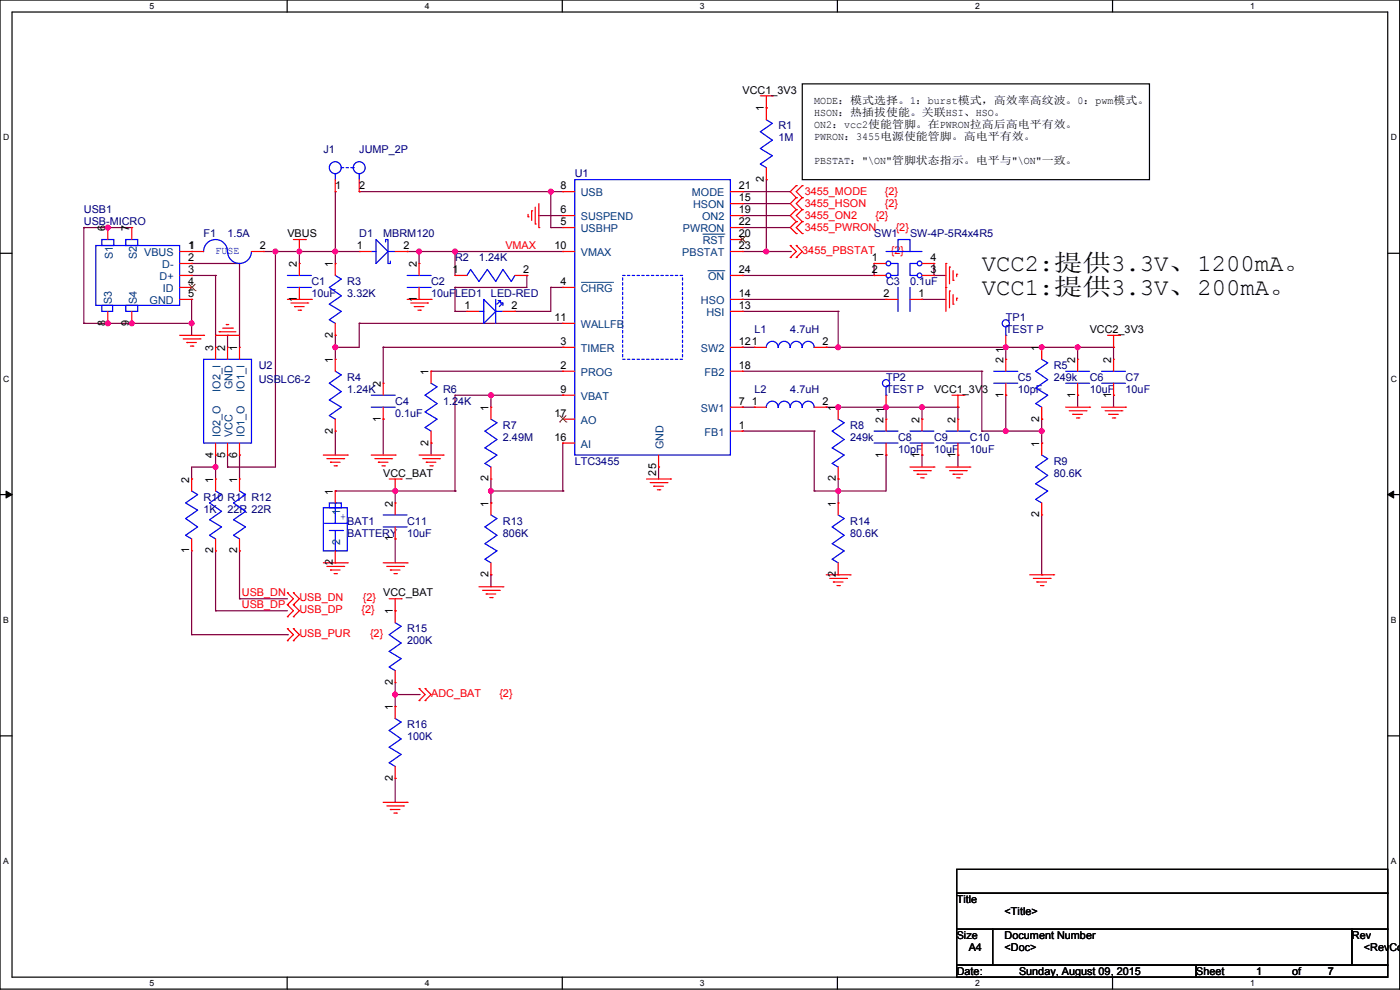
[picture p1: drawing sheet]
<svg xmlns="http://www.w3.org/2000/svg" width="297mm" height="210mm" viewBox="0 0 297 210" stroke-linecap="round" stroke-linejoin="round" font-family="sans-serif">
<path d="M0 0h296.9v209.8h-296.9zM2.6 2.6h291.8v204.7h-291.8z" fill="none" stroke="#000" stroke-width=".25"/>
<g fill="#fff">
<path d="M31.7 .3h1v2h-1z"/>
<path d="M31.7 207.5h1v2.1h-1z"/>
</g>
<path d="M60.9 0v2.6M60.9 207.3v2.5" fill="none" stroke="#000" stroke-width=".25"/>
<g fill="#fff">
<path d="M90.1 .3h1v2h-1z"/>
<path d="M90.1 207.5h1v2.1h-1z"/>
</g>
<path d="M119.3 0v2.6M119.3 207.3v2.5" fill="none" stroke="#000" stroke-width=".25"/>
<g fill="#fff">
<path d="M148.5 .3h1v2h-1z"/>
<path d="M148.5 207.5h1v2.1h-1z"/>
</g>
<path d="M177.7 0v2.6M177.7 207.3v2.5" fill="none" stroke="#000" stroke-width=".25"/>
<g fill="#fff">
<path d="M206.8 .3h1v2h-1z"/>
<path d="M206.8 207.5h1v2.1h-1z"/>
</g>
<path d="M236 0v2.6M236 207.3v2.5" fill="none" stroke="#000" stroke-width=".25"/>
<g fill="#fff">
<path d="M265.2 .3h1v2h-1z"/>
<path d="M265.2 207.5h1v2.1h-1z"/>
<path d="M.6 28.1h1.4v2.1h-1.4z"/>
<path d="M295 28.1h1.3v2.1h-1.3z"/>
<path d="M.6 79.3h1.4v2.1h-1.4z"/>
<path d="M295 79.3h1.3v2.1h-1.3z"/>
</g>
<path d="M0 53.7h2.6M294.4 53.7h2.5" fill="none" stroke="#000" stroke-width=".25"/>
<g fill="#fff">
<path d="M.6 130.5h1.3v2h-1.3z"/>
<path d="M295 130.5h1.2v2h-1.2z"/>
</g>
<path d="M0 104.9h2.6M294.4 104.9h2.5" fill="none" stroke="#000" stroke-width=".25"/>
<path d="M1.3 104.2l1.3 .7-1.3 .7zM294.4 104.9l1.3-.7v1.4z" fill="#000" stroke="#000" stroke-width=".21"/>
<g fill="#fff">
<path d="M.6 181.7h1.3v2h-1.3z"/>
<path d="M295 181.7h1.2v2h-1.2z"/>
</g>
<path d="M170.2 17.8h73.7v20.3h-73.7zM0 156.1h2.6M294.4 156.1h2.5M203 184.4h91.4v5.1h-91.4zM203 189.5h91.4v7.6h-91.4zM203 197.1h7.6v7.6h-7.6zM210.6 197.1h76.2v7.6h-76.2zM286.8 197.1h7.6v7.6h-7.6zM203 204.7h50.8v2.6h-50.8zM253.8 204.7h40.6v2.6h-40.6z" fill="none" stroke="#000" stroke-width=".25"/>
<g fill="none" stroke="#800040" stroke-width=".25">
<path d="M162.6 38.1h.1M162.6 38.1v15.3M17.8 48.3h.1M17.8 48.3h10.2M17.8 48.3v20.3M22.9 48.3h.1M40.7 55.9h.1M40.7 58.4h.1M40.7 55.9h10.1M40.7 58.4h5M45.7 58.4h.1M45.7 58.4v15.3"/>
<path d="M50.8 55.9h.1M50.8 55.9v17.8M55.9 53.4h20.3M58.4 53.4h.1M58.4 53.4v45.7h-10.1M63.5 53.4h.1M63.5 53.4v2.5M71.1 53.4h.1M71.1 40.7h.1M71.1 40.7v15.2M76.2 40.7h.1M76.2 40.7h43.2"/>
<path d="M86.4 53.4h.1M86.4 53.4h33M88.9 53.4h.1M88.9 53.4v2.5M96.5 53.4h.1M96.5 53.4v5M111.8 58.4h.1M111.8 58.4v2.6h-15.3M114.3 45.7h.1M114.3 45.7h5.1M116.9 48.3h.1M116.9 40.7h.1"/>
<path d="M116.9 48.3h2.5M116.9 40.7v7.6M157.5 40.7h.1M157.5 45.7h.1M157.5 48.3h.1M157.5 58.4h.1M157.5 43.2h.1M157.5 45.7h10.2M157.5 48.3h10.2M157.5 53.4h10.2M157.5 40.7h10.2M157.5 58.4h27.9"/>
<path d="M157.5 43.2h10.2M162.6 53.4h.1M167.7 53.4h.1M185.4 58.4h.1M185.4 55.9v2.5M198.1 58.4h.1M198.1 58.4h2.6M198.1 55.9v2.5M17.8 68.6h.1M17.8 68.6h22.9M22.9 68.6h.1M28 68.6h.1"/>
<path d="M40.7 63.5h.1M40.7 68.6h.1M40.7 63.5v7.6M48.3 71.1h.1M48.3 71.1v2.6M71.1 73.7h.1M71.1 71.1h.1M71.1 71.1v5.1M76.2 68.6h.1M76.2 68.6h43.2M76.2 68.6v5.1h-5.1M81.3 73.7h.1"/>
<path d="M81.3 73.7h38.1M81.3 73.7v7.6M91.5 78.8h.1M91.5 78.8h27.9M96.5 61h.1M96.5 66.1h.1M96.5 61v5.1M96.5 66.1h2.6M109.2 66.1h.1M116.9 61h.1M116.9 61v5.1h-7.7M116.9 61h2.5"/>
<path d="M157.5 73.7h.1M157.5 66.1h.1M157.5 63.5h.1M157.5 73.7h2.5M157.5 78.8h50.8M157.5 66.1h20.3M157.5 63.5h30.5M175.3 73.7h.1M175.3 73.7h60.9M177.8 66.1h.1M177.8 73.7h.1M177.8 66.1v7.6"/>
<path d="M195.6 63.5h.1M195.6 63.5h5.1M208.3 78.8h.1M208.3 78.8v12.7M213.4 73.7h.1M213.4 73.7v2.5M221 73.7h.1M228.6 73.7h.1M228.6 73.7v2.5M236.2 73.7h.1M236.2 73.7v2.5M45.7 96.5h.1"/>
<path d="M45.7 99.1h.1M45.7 99.1h-5v2.5M45.7 96.5v5.1M48.3 99.1h.1M48.3 96.5h.1M48.3 96.5v2.6M50.8 96.5h.1M50.8 96.5v5.1M71.1 91.5h.1M71.1 91.5v5M81.3 88.9h.1M81.3 88.9v7.6"/>
<path d="M91.5 94h.1M91.5 94v2.5M104.2 83.8h.1M104.2 83.8v2.6M119.4 83.8h.1M119.4 83.8h-22.9v20.4M119.4 94v10.2M139.7 99.1h.1M139.7 99.1v2.5M157.5 86.4h.1M157.5 91.5h.1M157.5 91.5h15.2"/>
<path d="M157.5 86.4h2.5M172.7 91.5h.1M172.7 91.5v12.7M175.3 86.4h.1M175.3 86.4h27.9M177.8 86.4h.1M188 86.4h.1M188 96.5h.1M188 96.5v7.7h-15.3M188 86.4v2.5M195.6 86.4h.1M195.6 96.5h.1"/>
<path d="M195.6 88.9h.1M195.6 86.4v2.5M195.6 96.5v2.6M203.2 86.4h.1M203.2 96.5h.1M203.2 86.4v2.5M203.2 96.5v2.6M208.3 91.5h.1M208.3 91.5h12.7M213.4 91.5h.1M213.4 83.8h.1M213.4 83.8v7.7"/>
<path d="M221 94h.1M221 88.9h.1M221 88.9v5.1M228.6 83.8h.1M228.6 83.8v2.6M236.2 83.8h.1M236.2 83.8v2.6M40.7 101.6h.1M40.7 116.9v17.7M45.7 116.9h.1M45.7 116.9v12.7M50.8 116.9h.1"/>
<path d="M50.8 116.9v10.1M71.1 104.2h.1M71.1 104.2h25.4M83.8 104.2h.1M83.8 114.3h.1M83.8 104.2v2.5M83.8 114.3v5.1M96.5 104.2h.1M104.2 104.2h.1M104.2 106.7h.1M104.2 101.6v5.1M104.2 104.2h15.2"/>
<path d="M119.4 104.2h.1M172.7 104.2h.1M177.8 101.6h.1M177.8 104.2h.1M177.8 101.6v5.1M221 109.2v12.7M40.7 134.6h.1M40.7 134.6h20.3M45.7 129.6h.1M45.7 129.6h15.3M50.8 127h.1M50.8 127h10.2"/>
<path d="M61 134.6h.1M104.2 121.9h.1M104.2 121.9v2.6M221 121.9h.1M83.8 147.3h.1M83.8 149.9h.1M83.8 144.8v5.1M83.8 147.3h5.1M88.9 147.3h.1M83.8 165.1h.1M83.8 165.1v5.1"/>
</g>
<g fill="#f0f" stroke="#f0f" stroke-width=".25">
<circle cx="104.1" cy="104.1" r=".5"/>
<circle cx="22.9" cy="48.3" r=".5"/>
<circle cx="22.9" cy="68.6" r=".5"/>
<circle cx="40.6" cy="68.6" r=".5"/>
<circle cx="27.9" cy="68.6" r=".5"/>
<circle cx="71.1" cy="73.7" r=".5"/>
<circle cx="63.5" cy="53.3" r=".5"/>
<circle cx="71.1" cy="53.3" r=".5"/>
<circle cx="88.9" cy="53.3" r=".5"/>
<circle cx="83.8" cy="104.1" r=".5"/>
<circle cx="116.8" cy="40.6" r=".5"/>
<circle cx="96.5" cy="53.3" r=".5"/>
<circle cx="104.1" cy="83.8" r=".5"/>
<circle cx="45.7" cy="99.1" r=".5"/>
<circle cx="58.4" cy="53.3" r=".5"/>
<circle cx="162.6" cy="53.3" r=".5"/>
<circle cx="188" cy="86.4" r=".5"/>
<circle cx="177.8" cy="86.4" r=".5"/>
<circle cx="177.8" cy="104.1" r=".5"/>
<circle cx="213.4" cy="91.4" r=".5"/>
<circle cx="221" cy="91.4" r=".5"/>
<circle cx="213.4" cy="73.7" r=".5"/>
<circle cx="177.8" cy="73.7" r=".5"/>
<circle cx="195.6" cy="86.4" r=".5"/>
<circle cx="228.6" cy="73.7" r=".5"/>
<circle cx="221" cy="73.7" r=".5"/>
<circle cx="83.8" cy="147.3" r=".5"/>
</g>
<g fill="none" stroke="#f00" stroke-width=".25">
<path d="M71.1 38.1v2.6M76.2 38.1v2.6M161.3 20.3h2.5M162.6 22.9h.1M162.6 38.1h.1M162.6 20.3v5.1M162.6 35.6v2.5M163.8 20.3h.1M168.9 39.4h.1M168.9 39.4l-1.2 1.3 1.2 1.2M170.2 39.4h.1M170.2 39.4l-1.3 1.3 1.3 1.2"/>
<path d="M22.9 48.3h.1M22.9 48.3v2.5M28 48.3h.1M28 48.3v2.5M38.1 58.4h2.6M38.1 53.4h5.1M38.1 55.9h2.6M40.7 53.4h.1M40.7 55.9h.1M40.7 58.4h.1M53.4 53.4h2.5M55.9 53.4h.1"/>
<path d="M62.2 50.8h2.6M63.5 53.4h.1M63.5 55.9h.1M63.5 50.8v2.6M63.5 55.9v2.5M64.8 50.8h.1M71.1 40.7h.1M71.1 55.9h.1M71.1 55.9v2.5M76.2 40.7h.1M76.2 53.4h.1M76.2 53.4h2.6"/>
<path d="M83.8 53.4h2.6M86.4 53.4h.1M88.9 55.9h.1M88.9 55.9v2.5M96.5 58.4h.1M96.5 58.4h2.6M109.2 58.4h2.6M111.8 58.4h.1M112 46h.1M112 45.5v.5M112.8 44.7h.1M112.8 44.7v2"/>
<path d="M113.5 47.5h.1M113.5 44v3.5M114.3 48.3h.1M114.3 43.2v5.1M119.4 40.7h.1M119.4 45.7h.1M119.4 48.3h.1M119.4 53.4h.1M119.4 40.7h2.5M119.4 45.7h2.5M119.4 48.3h2.5M119.4 53.4h2.5"/>
<path d="M155 50.8h2.5M155 58.4h2.5M155 40.7h2.5M155 45.7h2.5M155 48.3h2.5M155 53.4h2.5M155 43.2h2.5M157.5 58.4h.1M157.5 53.4h.1M157.5 50.8h.1M157.5 48.3h.1M157.5 45.7h.1"/>
<path d="M157.5 43.2h.1M157.5 40.7h.1M167.7 54.6h.1M167.7 52.1h.1M167.7 52.1l1.2 1.3-1.2 1.2M168.9 41.9h.1M168.9 44.5h.1M168.9 47h.1M168.9 49.5h.1M168.9 54.6h.1M168.9 52.1h.1M168.9 41.9l-1.2 1.3 1.2 1.3"/>
<path d="M168.9 44.5l-1.2 1.2 1.2 1.3M168.9 47l-1.2 1.3 1.2 1.2M168.9 52.1l1.3 1.3-1.3 1.2M170.2 41.9h.1M170.2 44.5h.1M170.2 47h.1M170.2 49.5h.1M170.2 41.9l-1.3 1.3 1.3 1.3M170.2 44.5l-1.3 1.2 1.3 1.3M170.2 47l-1.3 1.3 1.3 1.2M185.4 55.9h.1M185.4 58.4h.1"/>
<path d="M185.4 58.4h2.6M185.4 55.9h2.6M195.6 58.4h2.5M195.6 55.9h2.5M198.1 55.9h.1M198.1 58.4h.1M200.7 55.9h.1M200.7 55.9v10.2M201.4 56.7h.1M201.4 56.7v3.5M202.2 59.4h.1M202.2 57.4v2"/>
<path d="M203 58.2h.1M203 58.2v.5M22.9 68.6h.1M22.9 66.1v2.5M28 68.6h.1M28 66.1v2.5M38.1 71.1h5.1M38.1 63.5h2.6M38.1 61h2.6M38.9 71.9h3.5M39.6 72.7h.1M39.6 72.7h2.1"/>
<path d="M40.4 73.4h.5M40.7 61h.1M40.7 63.5h.1M40.9 73.4h.1M42.4 71.9h.1M43.2 71.1h.1M45.7 71.1h.1M45.7 73.7h.1M45.7 71.1h5.1M45.7 73.7v2.5M46.5 70.4h.1M46.5 70.4h3.5"/>
<path d="M47.3 69.6h2M48 68.8h.1M48 68.8h.5M48.3 73.7h.1M48.3 73.7v2.5M49.3 69.6h.1M50.8 73.7h.1M50.8 73.7v2.5M61 63.5h5.1M61.7 64.3h3.6M62.5 65h.1M62.5 65h2"/>
<path d="M63.3 65.8h.5M63.5 63.5h.1M63.5 61v2.5M63.8 65.8h.1M65.3 64.3h.1M66.1 63.5h.1M71.1 76.2h.1M71.1 71.1h.1M71.1 68.6v2.5M71.1 76.2v2.6M86.4 63.5h5.1M87.1 64.3h3.6"/>
<path d="M87.9 65h.1M87.9 65h2M88.7 65.8h.5M88.9 63.5h.1M88.9 61v2.5M89.2 65.8h.1M90.7 64.3h.1M91.5 63.5h.1M91.5 78.8h.1M91.5 78.8v2.5M99.1 66.1h.1M99.1 66.1h2.5"/>
<path d="M106.7 66.1h2.5M109.2 66.1h.1M119.4 61h.1M119.4 68.6h.1M119.4 73.7h.1M119.4 78.8h.1M119.4 61h2.5M119.4 68.6h2.5M119.4 73.7h2.5M119.4 78.8h2.5M155 63.5h2.5M155 73.7h2.5"/>
<path d="M155 78.8h2.5M155 66.1h2.5M157.5 78.8h.1M157.5 73.7h.1M157.5 66.1h.1M157.5 63.5h.1M160 73.7h.1M160 73.7h2.6M172.7 73.7h2.6M175.3 73.7h.1M188 63.5h.1M188 63.5h2.5"/>
<path d="M193.1 63.5h2.5M195.6 63.5h.1M200.7 61h.1M201.4 61.7h.1M201.4 61.7v3.6M202.2 64.5h.1M202.2 62.5v2M203 63.3h.1M203 63.3v.5M213.4 76.2h.1M213.4 73.7h.1M213.4 71.1v2.6"/>
<path d="M213.4 76.2v2.6M221 73.7h.1M221 73.7v2.5M228.6 76.2h.1M228.6 76.2v2.6M235 71.1h2.5M236.2 73.7h.1M236.2 76.2h.1M236.2 71.1v2.6M236.2 76.2v2.6M237.5 71.1h.1M45.7 96.5h.1"/>
<path d="M45.7 94v2.5M48.3 96.5h.1M48.3 94v2.5M50.8 96.5h.1M50.8 94v2.5M68.6 96.5h5.1M69.4 97.3h3.5M70.1 98.1h.1M70.1 98.1h2M70.9 98.8h.5M71.1 91.5h.1M71.1 88.9v2.6"/>
<path d="M71.4 98.8h.1M72.9 97.3h.1M73.7 96.5h.1M78.8 96.5h5M79.5 97.3h3.6M80.3 98.1h.1M80.3 98.1h2M81 98.8h.5M81.3 88.9h.1M81.3 81.3h.1M81.3 81.3v2.5M81.3 86.4v2.5"/>
<path d="M81.5 98.8h.1M83.1 97.3h.1M83.8 96.5h.1M88.9 96.5h5.1M89.7 97.3h3.5M90.4 98.1h.1M90.4 98.1h2.1M91.2 98.8h.5M91.5 94h.1M91.5 91.5v2.5M91.7 98.8h.1M93.2 97.3h.1"/>
<path d="M94 96.5h.1M104.2 86.4h.1M104.2 86.4v2.5M104.2 99.1v2.5M119.4 83.8h.1M119.4 88.9h.1M119.4 94h.1M119.4 83.8h2.5M119.4 88.9h2.5M119.4 94h2.5M139.7 99.1h.1M139.7 96.5v2.6"/>
<path d="M155 86.4h2.5M155 91.5h2.5M157.5 91.5h.1M157.5 86.4h.1M160 86.4h.1M160 86.4h2.6M172.7 86.4h2.6M175.3 86.4h.1M177.8 86.4h.1M177.8 86.4v2.5M177.8 99.1v2.5M188 96.5h.1"/>
<path d="M188 88.9h.1M188 86.4h.1M188 83.8v2.6M188 88.9v2.6M188 94v2.5M193.1 99.1h5M193.8 99.8h3.6M195.6 96.5h.1M195.6 88.9h.1M195.6 88.9v2.6M195.6 94v2.5M197.4 99.8h.1"/>
<path d="M198.1 99.1h.1M200.7 99.1h5.1M201.4 99.8h3.6M201.9 83.8h2.6M203.2 86.4h.1M203.2 96.5h.1M203.2 88.9h.1M203.2 83.8v2.6M203.2 88.9v2.6M203.2 94v2.5M204.5 83.8h.1M205 99.8h.1"/>
<path d="M205.8 99.1h.1M213.4 83.8h.1M213.4 81.3v2.5M221 94h.1M221 88.9h.1M221 86.4v2.5M221 94v2.5M226.1 86.4h5.1M226.8 87.1h3.6M227.6 87.9h.1M227.6 87.9h2M228.4 88.7h.5"/>
<path d="M228.6 83.8h.1M228.6 81.3v2.5M228.9 88.7h.1M230.4 87.1h.1M231.2 86.4h.1M233.7 86.4h5.1M234.5 87.1h3.5M235.2 87.9h.1M235.2 87.9h2M236 88.7h.5M236.2 83.8h.1M236.2 81.3v2.5"/>
<path d="M236.5 88.7h.1M238 87.1h.1M238.8 86.4h.1M40.7 116.9h.1M40.7 101.6h.1M40.7 101.6v2.6M40.7 114.3v2.6M45.7 101.6h.1M45.7 116.9h.1M45.7 101.6v2.6M45.7 114.3v2.6M50.8 101.6h.1"/>
<path d="M50.8 116.9h.1M50.8 101.6v2.6M50.8 114.3v2.6M68.6 119.4h5.1M71.1 104.2h.1M71.1 119.4h.1M71.1 104.2v2.5M71.1 116.9v2.5M73.7 119.4h.1M81.3 119.4h5.1M82.6 101.6h2.5M83.8 104.2h.1"/>
<path d="M83.8 114.3h.1M83.8 106.7h.1M83.8 101.6v2.6M83.8 106.7v2.5M83.8 111.8v2.5M85.1 101.6h.1M86.4 119.4h.1M104.2 106.7h.1M104.2 101.6h.1M104.2 106.7v2.5M104.2 119.4v2.5M137.2 101.6h5.1"/>
<path d="M137.9 102.4h3.6M138.7 103.1h.1M138.7 103.1h2M139.5 103.9h.5M140 103.9h.1M141.5 102.4h.1M142.3 101.6h.1M177.8 101.6h.1M177.8 106.7h.1M177.8 106.7v2.5M177.8 119.4v2.5M194.6 100.6h.1"/>
<path d="M194.6 100.6h2M195.3 101.4h.5M195.8 101.4h.1M202.2 100.6h.1M202.2 100.6h2M203 101.4h.5M203.5 101.4h.1M221 109.2h.1M221 106.7v2.5M61 135.9h.1M61 133.4h.1M61 130.8h.1"/>
<path d="M61 128.3h.1M61 125.7h.1M61 133.4l1.2 1.2-1.2 1.3M61 128.3l1.2 1.3-1.2 1.2M61 125.7l1.2 1.3-1.2 1.3M62.2 135.9h.1M62.2 133.4h.1M62.2 130.8h.1M62.2 128.3h.1M62.2 125.7h.1M62.2 133.4l1.3 1.2-1.3 1.3M62.2 128.3l1.3 1.3-1.3 1.2"/>
<path d="M62.2 125.7l1.3 1.3-1.3 1.3M69.4 120.2h3.5M70.1 120.9h.1M70.1 120.9h2M70.9 121.7h.5M71.4 121.7h.1M72.9 120.2h.1M82.1 120.2h3.5M82.6 127h2.5M82.8 120.9h.1M82.8 120.9h2M83.6 121.7h.5"/>
<path d="M83.8 129.6h.1M83.8 127v5.1M84.1 121.7h.1M85.1 127h.1M85.6 120.2h.1M101.6 124.5h5.1M102.4 125.2h3.5M103.1 126h.1M103.1 126h2.1M103.9 126.8h.5M104.2 121.9h.1M104.4 126.8h.1"/>
<path d="M105.9 125.2h.1M106.7 124.5h.1M175.3 121.9h5.1M176 122.7h3.6M176.8 123.5h.1M176.8 123.5h2M177.6 124.2h.5M177.8 121.9h.1M178.1 124.2h.1M179.6 122.7h.1M180.4 121.9h.1M218.5 121.9h5"/>
<path d="M219.2 122.7h3.6M220 123.5h.1M220 123.5h2M220.7 124.2h.5M221.2 124.2h.1M222.8 122.7h.1M223.5 121.9h.1M83.8 144.8h.1M83.8 149.9h.1M83.8 142.3v2.5M83.8 149.9v2.5M88.9 148.6h.1"/>
<path d="M88.9 146.1h.1M88.9 146.1l1.3 1.2-1.3 1.3M90.2 148.6h.1M90.2 146.1h.1M90.2 146.1l1.3 1.2-1.3 1.3M81.3 170.2h5.1M82.1 171h3.5M82.8 171.7h.1M82.8 171.7h2M83.6 172.5h.5M83.8 165.1h.1M83.8 162.6v2.5"/>
<path d="M84.1 172.5h.1M85.6 171h.1M86.4 170.2h.1"/>
</g>
<g fill="none" stroke="#00f" stroke-width=".25">
<path d="M71.1 36.8h.1M71.1 36.8v1.3M76.2 36.8h.1M76.2 36.8v1.3M121.9 38.1h33.1v58.4h-33.1zM162.6 25.4l1.2 .8-2.5 1.8 2.5 1.7-2.5 1.8 2.5 1.5-2.5 1.8 1.3 .8M20.3 52.1h17.8v12.7h-17.8zM21.6 50.8h2.5v1.3h-2.5zM26.7 50.8h2.5v1.3h-2.5zM43.2 53.4a2.53 2.53 0 0 1 2.5-2.6 2.53 2.53 0 0 1 2.6 2.6 2.54 2.54 0 0 0 2.5 2.5 2.54 2.54 0 0 0 2.5-2.5M61 58.4h5.1M71.1 58.4l1.3 .8-2.5 1.8 2.5 1.7-2.5 1.8 2.5 1.6-2.5 1.7 1.2 .8"/>
<path d="M78.8 53.4h1v-2.6l2.5 2.6M79.8 53.4v2.5l2.5-2.5M81.8 51.3v-.5h.5v5.1h.5v-.5M82.3 53.4h1.5M86.4 58.4h5.1M99.1 58.4l.7-1.2 1.8 2.5 1.8-2.5 1.8 2.5 1.5-2.5 1.8 2.5 .7-1.3M188 53.4h7.6M189 55.9h1.5v2.5h-1.5M190.5 53.4v-2.6h2.6v2.6M194.6 55.9h-1.5v2.5h1.5M21.6 64.8h2.3v1.3h-2.3zM26.7 64.8h2.5v1.3h-2.5z"/>
<path d="M43.2 76.2h10.2v17.8h-10.2zM61 61h5.1M71.1 78.8l1.3 .7-2.5 1.8 2.5 1.8-2.5 1.7 2.5 1.6-2.5 1.7 1.2 .8M86.4 61h5.1M101.6 66.1h1v-2.6l2.6 2.6M102.6 66.1v2.5l2.6-2.5M105.2 63.5v5.1M105.2 66.1h1.5M105.7 63.8h.5v.5h.5v.5M106.2 63.8l-.8 .7M106.7 64.3l-.8 .7M162.6 73.7a1.26 1.26 0 0 1 1.2-1.3 1.26 1.26 0 0 1 1.3 1.3 1.26 1.26 0 0 1 1.3-1.3 1.26 1.26 0 0 1 1.2 1.3h.1a1.26 1.26 0 0 1 1.2-1.3 1.26 1.26 0 0 1 1.3 1.3 1.26 1.26 0 0 1 1.3-1.3 1.26 1.26 0 0 1 1.2 1.3"/>
<path d="M190.5 61v5.1M193.1 61v5.1M210.8 78.8h5.1M213.4 71.1h.1M213.4 69.4v1.7M221 76.2l1.3 .8-2.6 1.8 2.6 1.7-2.6 1.8 2.6 1.5-2.6 1.8 1.3 .8M226.1 78.8h5.1M233.7 78.8h5.1M78.8 86.4h5M78.8 83.8h5M91.5 81.3l1.2 .8-2.5 1.7 2.5 1.8-2.5 1.8 2.5 1.5-2.5 1.8 1.3 .8M104.2 88.9l1.2 .8-2.5 1.8 2.5 1.7-2.5 1.8 2.5 1.5-2.5 1.8 1.3 .8"/>
<path d="M162.6 86.4a1.26 1.26 0 0 1 1.2-1.3 1.26 1.26 0 0 1 1.3 1.3 1.26 1.26 0 0 1 1.3-1.3 1.26 1.26 0 0 1 1.2 1.3h.1a1.26 1.26 0 0 1 1.2-1.3 1.26 1.26 0 0 1 1.3 1.3 1.26 1.26 0 0 1 1.3-1.3 1.26 1.26 0 0 1 1.2 1.3M177.8 88.9l1.3 .8-2.6 1.8 2.6 1.7-2.6 1.8 2.6 1.5-2.6 1.8 1.3 .8M185.4 94h5.1M185.4 91.5h5.1M188 83.8h.1M188 82.1v1.7M193.1 94h5M193.1 91.5h5M200.7 94h5.1M200.7 91.5h5.1M210.8 81.3h5.1M221 96.5l1.3 .8-2.6 1.8 2.6 1.7-2.6 1.8 2.6 1.6-2.6 1.7 1.3 .8"/>
<path d="M226.1 81.3h5.1M233.7 81.3h5.1M40.7 104.2l1.2 .7-2.5 1.8 2.5 1.5-2.5 1.8 2.5 1.8-2.5 1.7 1.3 .8M45.7 104.2l1.3 .7-2.5 1.8 2.5 1.8-2.5 1.7 2.5 1.6-2.5 1.7 1.2 .8M50.8 104.2l1.3 .7-2.6 1.8 2.6 1.8-2.6 1.7 2.6 1.6-2.6 1.7 1.3 .8M68.6 107.7h5.1v9.2h-5.1zM68.8 111h4.9M69.9 106.7h2.5v1h-2.5zM69.9 112.5h2.8M71.1 116.9h.1M71.1 106.7h.1M71.1 106.7v4.3"/>
<path d="M71.1 112.5v4.4M72.7 112.5h.1M73.7 111h.1M81.3 111.8h5.1M81.3 109.2h5.1M104.2 109.2l1.2 .8-2.5 1.8 2.5 1.7-2.5 1.8 2.5 1.6-2.5 1.7 1.3 .8M177.8 109.2l1.3 .8-2.6 1.8 2.6 1.7-2.6 1.8 2.6 1.6-2.6 1.7 1.3 .8M83.8 132.1l1.3 .8-2.5 1.7 2.5 1.8-2.5 1.8 2.5 1.5-2.5 1.8 1.2 .8M83.8 152.4l1.3 .8-2.5 1.8 2.5 1.7-2.5 1.8 2.5 1.5-2.5 1.8 1.2 .8"/>
<circle cx="71.1" cy="35.6" r="1.26"/>
<circle cx="76.2" cy="35.6" r="1.26"/>
<circle cx="188.5" cy="58.4" r=".5"/>
<circle cx="188.5" cy="55.9" r=".5"/>
<circle cx="195.1" cy="55.9" r=".5"/>
<circle cx="195.1" cy="58.4" r=".5"/>
<circle cx="213.4" cy="68.6" r=".76"/>
<circle cx="188" cy="81.3" r=".76"/>
</g>
<path d="M72.4 35.6h2.5M74.9 35.6h.1M132.1 58.4h12.7v17.8h-12.7z" fill="none" stroke="#00f" stroke-width=".25" stroke-dasharray=".5 .5"/>
<path d="M123.3 59.9h6.7M130 59.9h.1M149 49.7h4.6M150.1 57.4h3.5M153.6 57.4h.1M153.6 49.7h.1" fill="none" stroke="#004080" stroke-width=".21"/>
<path d="M156.8 51.4h.1M156.8 50l1.4 1.4M158.2 51.4h.1M158.2 50l-1.4 1.4M40 61.7h.1M40 60.2l1.5 1.5M41.5 61.7h.1M41.5 60.2l-1.5 1.5M118.7 89.5h.1M118.7 88.1l1.4 1.4M120.1 89.5h.1M120.1 88.1l-1.4 1.4" fill="none" stroke="#804000" stroke-width=".21"/>
<g font-size="5.1">
<text x="208.3" y="57.6">VCC2:提供3.3V、1200mA。</text>
<text x="208.3" y="62.7">VCC1:提供3.3V、200mA。</text>
</g>
<g font-size="2.3">
<text x="157.5" y="19.8">VCC1_3V3</text>
<text x="162.1" y="23.6" transform="rotate(-90 162.1 23.6)">1</text>
<text x="172.7" y="22.2">MODE：模式选择。1：burst模式，高效率高纹波。0：pwm模式。</text>
<text x="172.7" y="24.7">HSON：热插拔使能。关联HSI、HSO。</text>
<text x="172.7" y="27.2">ON2：vcc2使能管脚。在PWRON拉高后高电平有效。</text>
<text x="172.7" y="29.8">PWRON：3455电源使能管脚。高电平有效。</text>
<text x="172.7" y="34.9">PBSTAT：&quot;\ON&quot;管脚状态指示。电平与&quot;\ON&quot;一致。</text>
<text x="71.1" y="40.2">1</text>
<text x="76.2" y="40.2">2</text>
<text x="118.9" y="40.1">8</text>
<text x="156.7" y="40.1">21</text>
<text x="162.1" y="38.6" transform="rotate(-90 162.1 38.6)">2</text>
<text x="118.9" y="45.2">6</text>
<text x="118.9" y="47.8">5</text>
<text x="156.7" y="47.8">22</text>
<text x="156.7" y="45.2">19</text>
<text x="156.7" y="42.7">15</text>
<text x="22.4" y="49" transform="rotate(-90 22.4 49)">6</text>
<text x="27.4" y="49" transform="rotate(-90 27.4 49)">7</text>
<text x="39.9" y="52.8">1</text>
<text x="55.1" y="52.8">2</text>
<text x="61" y="50.3">VBUS</text>
<text x="75.7" y="52.8">1</text>
<text x="85.6" y="52.8">2</text>
<text x="117.6" y="52.8">10</text>
<text x="156.7" y="52.8">23</text>
<text x="156.7" y="50.3">20</text>
<text x="39.9" y="55.4">2</text>
<text x="39.9" y="57.9">3</text>
<text x="63" y="56.7" transform="rotate(-90 63 56.7)">2</text>
<text x="70.6" y="56.7" transform="rotate(-90 70.6 56.7)">1</text>
<text x="88.4" y="56.7" transform="rotate(-90 88.4 56.7)">2</text>
<text x="96" y="57.9">1</text>
<text x="111" y="57.9">2</text>
<text x="156.7" y="57.9">24</text>
<text x="184.9" y="55.4">1</text>
<text x="184.9" y="57.9">2</text>
<text x="197.4" y="55.4">4</text>
<text x="197.4" y="57.9">3</text>
<text x="39.9" y="60.5">4</text>
<text x="39.9" y="63">5</text>
<text x="63" y="64" transform="rotate(-90 63 64)">1</text>
<text x="88.4" y="64" transform="rotate(-90 88.4 64)">1</text>
<text x="98.6" y="65.5">1</text>
<text x="108.5" y="65.5">2</text>
<text x="118.9" y="60.5">4</text>
<text x="156.7" y="65.5">13</text>
<text x="156.7" y="63">14</text>
<text x="187.5" y="63">2</text>
<text x="194.8" y="63">1</text>
<text x="22.4" y="69.1" transform="rotate(-90 22.4 69.1)">8</text>
<text x="27.4" y="69.1" transform="rotate(-90 27.4 69.1)">9</text>
<text x="70.6" y="71.6" transform="rotate(-90 70.6 71.6)">2</text>
<text x="117.6" y="68.1">11</text>
<text x="231.2" y="70.6">VCC2_3V3</text>
<text x="45.2" y="74.4" transform="rotate(-90 45.2 74.4)">3</text>
<text x="47.8" y="74.4" transform="rotate(-90 47.8 74.4)">2</text>
<text x="50.3" y="74.4" transform="rotate(-90 50.3 74.4)">1</text>
<text x="70.6" y="77" transform="rotate(-90 70.6 77)">1</text>
<text x="118.9" y="73.2">3</text>
<text x="156.7" y="73.2">121</text>
<text x="174.5" y="73.2">2</text>
<text x="212.9" y="77" transform="rotate(-90 212.9 77)">2</text>
<text x="212.9" y="74.9" transform="rotate(-90 212.9 74.9)">1</text>
<text x="220.5" y="74.4" transform="rotate(-90 220.5 74.4)">1</text>
<text x="228.1" y="77" transform="rotate(-90 228.1 77)">2</text>
<text x="235.7" y="77" transform="rotate(-90 235.7 77)">2</text>
<text x="80.8" y="82.1" transform="rotate(-90 80.8 82.1)">2</text>
<text x="90.9" y="79.5" transform="rotate(-90 90.9 79.5)">1</text>
<text x="118.9" y="78.2">2</text>
<text x="118.9" y="83.3">9</text>
<text x="156.7" y="78.2">18</text>
<text x="198.1" y="83.3">VCC1_3V3</text>
<text x="80.8" y="89.4" transform="rotate(-90 80.8 89.4)">1</text>
<text x="103.6" y="87.1" transform="rotate(-90 103.6 87.1)">1</text>
<text x="117.6" y="88.4">17</text>
<text x="156.7" y="85.9">7</text>
<text x="159.5" y="85.9">1</text>
<text x="174.5" y="85.9">2</text>
<text x="177.3" y="87.1" transform="rotate(-90 177.3 87.1)">1</text>
<text x="187.5" y="89.7" transform="rotate(-90 187.5 89.7)">2</text>
<text x="187.5" y="87.6" transform="rotate(-90 187.5 87.6)">1</text>
<text x="195.1" y="89.7" transform="rotate(-90 195.1 89.7)">2</text>
<text x="202.7" y="89.7" transform="rotate(-90 202.7 89.7)">2</text>
<text x="212.9" y="84.4" transform="rotate(-90 212.9 84.4)">1</text>
<text x="220.5" y="89.4" transform="rotate(-90 220.5 89.4)">2</text>
<text x="228.1" y="84.4" transform="rotate(-90 228.1 84.4)">1</text>
<text x="235.7" y="84.4" transform="rotate(-90 235.7 84.4)">1</text>
<text x="70.6" y="92" transform="rotate(-90 70.6 92)">2</text>
<text x="90.9" y="94.5" transform="rotate(-90 90.9 94.5)">2</text>
<text x="117.6" y="93.5">16</text>
<text x="156.7" y="90.9">1</text>
<text x="220.5" y="94.8" transform="rotate(-90 220.5 94.8)">1</text>
<text x="45.2" y="97" transform="rotate(-90 45.2 97)">4</text>
<text x="47.8" y="97" transform="rotate(-90 47.8 97)">5</text>
<text x="50.3" y="97" transform="rotate(-90 50.3 97)">6</text>
<text x="81.3" y="101.1">VCC_BAT</text>
<text x="139.2" y="100.9" transform="rotate(-90 139.2 100.9)">25</text>
<text x="187.5" y="97" transform="rotate(-90 187.5 97)">1</text>
<text x="195.1" y="97" transform="rotate(-90 195.1 97)">1</text>
<text x="202.7" y="97" transform="rotate(-90 202.7 97)">1</text>
<text x="40.1" y="102.4" transform="rotate(-90 40.1 102.4)">2</text>
<text x="45.2" y="102.4" transform="rotate(-90 45.2 102.4)">1</text>
<text x="50.3" y="102.4" transform="rotate(-90 50.3 102.4)">1</text>
<text x="70.6" y="104.9" transform="rotate(-90 70.6 104.9)">1</text>
<text x="83.3" y="107.5" transform="rotate(-90 83.3 107.5)">2</text>
<text x="103.6" y="107.5" transform="rotate(-90 103.6 107.5)">1</text>
<text x="103.6" y="102.1" transform="rotate(-90 103.6 102.1)">2</text>
<text x="177.3" y="107.5" transform="rotate(-90 177.3 107.5)">1</text>
<text x="177.3" y="102.1" transform="rotate(-90 177.3 102.1)">2</text>
<text x="220.5" y="109.7" transform="rotate(-90 220.5 109.7)">2</text>
<text x="40.1" y="117.4" transform="rotate(-90 40.1 117.4)">1</text>
<text x="45.2" y="117.4" transform="rotate(-90 45.2 117.4)">2</text>
<text x="50.3" y="117.4" transform="rotate(-90 50.3 117.4)">2</text>
<text x="70.6" y="119.9" transform="rotate(-90 70.6 119.9)">2</text>
<text x="83.3" y="114.8" transform="rotate(-90 83.3 114.8)">1</text>
<text x="103.6" y="122.4" transform="rotate(-90 103.6 122.4)">2</text>
<text x="177.3" y="122.4" transform="rotate(-90 177.3 122.4)">2</text>
<text x="81.3" y="126.5">VCC_BAT</text>
<text x="83.3" y="130.3" transform="rotate(-90 83.3 130.3)">1</text>
<text x="83.3" y="145.3" transform="rotate(-90 83.3 145.3)">2</text>
<text x="83.3" y="150.6" transform="rotate(-90 83.3 150.6)">1</text>
<text x="83.3" y="165.6" transform="rotate(-90 83.3 165.6)">2</text>
<text x="203" y="191.5">Title</text>
<text x="213.1" y="194.1">&lt;Title&gt;</text>
<text x="203" y="199.2">Size</text>
<text x="205.5" y="201.7">A4</text>
<text x="213.1" y="199.2">Document Number</text>
<text x="213.1" y="201.7">&lt;Doc&gt;</text>
<text x="286.8" y="199.2">Rev</text>
<text x="289.3" y="201.7">&lt;RevCod</text>
<text x="203" y="206.8">Date:</text>
<text x="216.2" y="206.8">Sunday, August 09, 2015</text>
<text x="253.8" y="206.8">Sheet</text>
<text x="266.5" y="206.8">1</text>
<text x="274.1" y="206.8">of</text>
<text x="281.7" y="206.8">7</text>
</g>
<g font-size="2.3" fill="#000080">
<text x="165.1" y="27.5">R1</text>
<text x="68.6" y="32.5">J1</text>
<text x="76.2" y="32.5">JUMP_2P</text>
<text x="165.1" y="30">1M</text>
<text x="121.9" y="37.6">U1</text>
<text x="17.8" y="45.2">USB1</text>
<text x="17.8" y="47.8">USB-MICRO</text>
<text x="43.2" y="50.3">F1</text>
<text x="48.3" y="50.3">1.5A</text>
<text x="76.2" y="50.3">D1</text>
<text x="81.3" y="50.3">MBRM120</text>
<text x="185.4" y="50.3">SW1</text>
<text x="193.1" y="50.3">SW-4P-5R4x4R5</text>
<text x="96.5" y="55.4">R2</text>
<text x="101.6" y="55.4">1.24K</text>
<text x="66.1" y="60.5">C1</text>
<text x="66.1" y="63">10uF</text>
<text x="73.7" y="60.5">R3</text>
<text x="73.7" y="63">3.32K</text>
<text x="91.5" y="60.5">C2</text>
<text x="91.5" y="63">10uF</text>
<text x="96.5" y="63">LED1</text>
<text x="104.2" y="63">LED-RED</text>
<text x="188" y="60.5">C3</text>
<text x="193.1" y="60.5">0.1uF</text>
<text x="160" y="70.6">L1</text>
<text x="167.7" y="70.6">4.7uH</text>
<text x="213.4" y="68.1">TP1</text>
<text x="213.4" y="70.6">TEST P</text>
<text x="54.9" y="78.3">U2</text>
<text x="54.9" y="81.3">USBLC6-2</text>
<text x="73.7" y="80.8">R4</text>
<text x="73.7" y="83.3">1.24K</text>
<text x="94" y="83.3">R6</text>
<text x="160" y="83.3">L2</text>
<text x="167.7" y="83.3">4.7uH</text>
<text x="188" y="80.8">TP2</text>
<text x="188" y="83.3">TEST P</text>
<text x="215.9" y="80.8">C5</text>
<text x="215.9" y="83.3">10pF</text>
<text x="223.5" y="78.3">R5</text>
<text x="223.5" y="80.8">249k</text>
<text x="231.2" y="80.8">C6</text>
<text x="231.2" y="83.3">10uF</text>
<text x="238.8" y="80.8">C7</text>
<text x="238.8" y="83.3">10uF</text>
<text x="83.8" y="85.9">C4</text>
<text x="83.8" y="88.4">0.1uF</text>
<text x="94" y="85.9">1.24K</text>
<text x="106.7" y="91">R7</text>
<text x="106.7" y="93.5">2.49M</text>
<text x="180.4" y="91">R8</text>
<text x="180.4" y="93.5">249k</text>
<text x="190.5" y="93.5">C8</text>
<text x="198.1" y="93.5">C9</text>
<text x="205.8" y="93.5">C10</text>
<text x="121.9" y="98.6">LTC3455</text>
<text x="190.5" y="96">10pF</text>
<text x="198.1" y="96">10uF</text>
<text x="205.8" y="96">10uF</text>
<text x="223.5" y="98.6">R9</text>
<text x="223.5" y="101.1">80.6K</text>
<text x="43.2" y="106.2">R10 R11 R12</text>
<text x="43.2" y="108.7">1K</text>
<text x="48.3" y="108.7">22R 22R</text>
<text x="73.7" y="111.3">BAT1</text>
<text x="73.7" y="113.8">BATTERY</text>
<text x="86.4" y="111.3">C11</text>
<text x="86.4" y="113.8">10uF</text>
<text x="106.7" y="111.3">R13</text>
<text x="106.7" y="113.8">806K</text>
<text x="180.4" y="111.3">R14</text>
<text x="180.4" y="113.8">80.6K</text>
<text x="86.4" y="134.1">R15</text>
<text x="86.4" y="136.7">200K</text>
<text x="86.4" y="154.5">R16</text>
<text x="86.4" y="157">100K</text>
</g>
<g font-size="2.3" fill="#004080">
<text x="123.2" y="41.7">USB</text>
<text x="146.8" y="41.7">MODE</text>
<text x="123.2" y="46.8">SUSPEND</text>
<text x="147" y="44.2">HSON</text>
<text x="149" y="46.8">ON2</text>
<text x="123.2" y="49.3">USBHP</text>
<text x="144.9" y="49.3">PWRON</text>
<text x="149.1" y="51.8">RST</text>
<text x="23.9" y="54.9" transform="rotate(-90 23.9 54.9)">S1</text>
<text x="29" y="54.9" transform="rotate(-90 29 54.9)">S2</text>
<text x="30.6" y="54.4">VBUS</text>
<text x="33.8" y="59.5">D+</text>
<text x="34.4" y="56.9">D-</text>
<text x="123.2" y="54.4">VMAX</text>
<text x="144.7" y="54.4">PBSTAT</text>
<text x="150.2" y="59.5">ON</text>
<text x="23.7" y="64.5" transform="rotate(-90 23.7 64.5)">S3</text>
<text x="29" y="64.5" transform="rotate(-90 29 64.5)">S4</text>
<text x="31.7" y="64.5">GND</text>
<text x="34.5" y="62">ID</text>
<text x="123.2" y="62">CHRG</text>
<text x="148.7" y="64.5">HSO</text>
<text x="123.2" y="69.6">WALLFB</text>
<text x="149.9" y="67.1">HSI</text>
<text x="123.2" y="74.7">TIMER</text>
<text x="148.7" y="74.7">SW2</text>
<text x="46.8" y="83.1" transform="rotate(-90 46.8 83.1)">IO2_I</text>
<text x="49.3" y="82.6" transform="rotate(-90 49.3 82.6)">GND</text>
<text x="51.9" y="83.1" transform="rotate(-90 51.9 83.1)">IO1_I</text>
<text x="123.2" y="79.8">PROG</text>
<text x="149.5" y="79.8">FB2</text>
<text x="123.2" y="84.9">VBAT</text>
<text x="123.2" y="89.9">AO</text>
<text x="148.7" y="87.4">SW1</text>
<text x="46.8" y="92.7" transform="rotate(-90 46.8 92.7)">IO2_O</text>
<text x="49.3" y="92.7" transform="rotate(-90 49.3 92.7)">VCC</text>
<text x="51.9" y="92.7" transform="rotate(-90 51.9 92.7)">IO1_O</text>
<text x="123.2" y="95">AI</text>
<text x="140.8" y="95.3" transform="rotate(-90 140.8 95.3)">GND</text>
<text x="149.5" y="92.5">FB1</text>
<text x="72.2" y="109.2" transform="rotate(-90 72.2 109.2)">1</text>
<text x="72.2" y="115.6" transform="rotate(-90 72.2 115.6)">2</text>
</g>
<g font-size="2.3" fill="#f00">
<text x="170.7" y="41.4">3455_MODE</text>
<text x="187.7" y="41.4">{2}</text>
<text x="170.7" y="44">3455_HSON</text>
<text x="170.7" y="46.5">3455_ON2</text>
<text x="185.7" y="46.5">{2}</text>
<text x="187.7" y="44">{2}</text>
<text x="107.2" y="52.8">VMAX</text>
<text x="170.2" y="53.9">3455_PBSTAT</text>
<text x="170.7" y="49.1">3455_PWRON</text>
<text x="189" y="53.9">{2}</text>
<text x="190" y="49.1">{2}</text>
<text x="51.3" y="129">USB_DP</text>
<text x="51.3" y="126.4">USB_DN</text>
<text x="63.5" y="130.1">USB_DP</text>
<text x="63.5" y="127.5">USB_DN</text>
<text x="76.7" y="130.1">{2}</text>
<text x="77" y="127.5">{2}</text>
<text x="63.5" y="135.2">USB_PUR</text>
<text x="78.5" y="135.2">{2}</text>
<text x="91.5" y="147.9">ADC_BAT</text>
<text x="105.9" y="147.9">{2}</text>
</g>
<g font-size="2.3" fill="#00f">
<text x="45.7" y="53.9">FUSE</text>
<text x="72.1" y="110.3">+</text>
</g>
<g font-size="1.8">
<text x="31.7" y="1.9">5</text>
<text x="90.1" y="1.9">4</text>
<text x="148.5" y="1.9">3</text>
<text x="206.8" y="1.9">2</text>
<text x="265.2" y="1.9">1</text>
<text x=".6" y="29.8">D</text>
<text x="295" y="29.8">D</text>
<text x=".6" y="81">C</text>
<text x="295" y="81">C</text>
<text x=".6" y="132.1">B</text>
<text x="295" y="132.1">B</text>
<text x=".6" y="183.3">A</text>
<text x="295" y="183.3">A</text>
<text x="31.7" y="209.2">5</text>
<text x="90.1" y="209.2">4</text>
<text x="148.5" y="209.2">3</text>
<text x="206.8" y="209.2">2</text>
<text x="265.2" y="209.2">1</text>
</g>
</svg>
